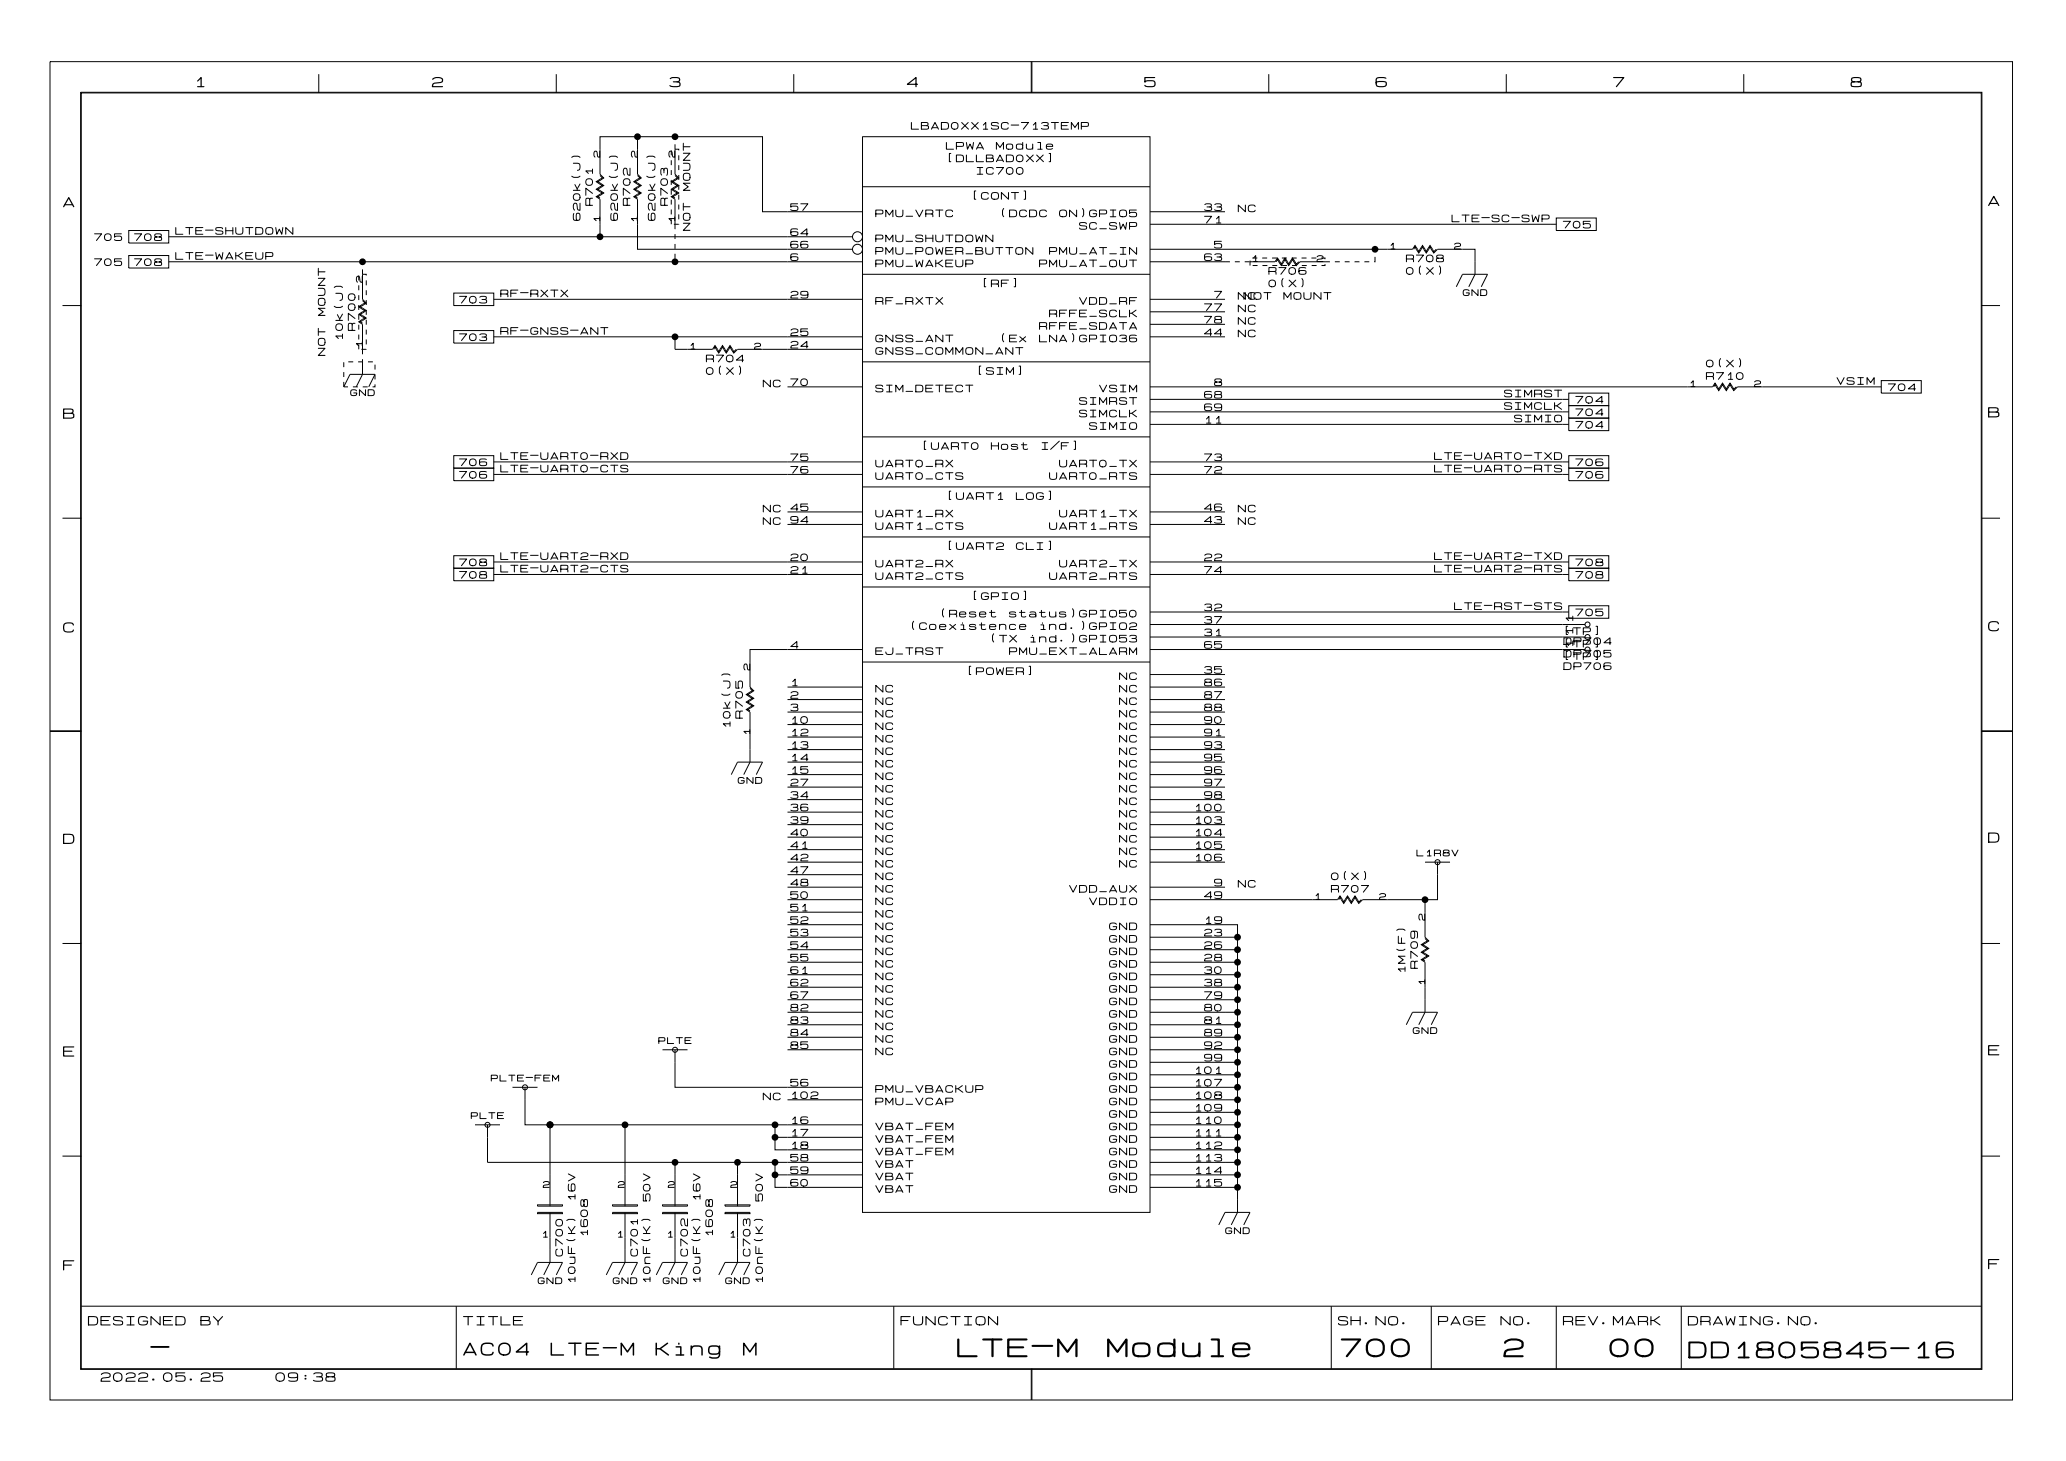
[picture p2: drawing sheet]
<svg xmlns="http://www.w3.org/2000/svg" width="420mm" height="297mm" viewBox="0 0 420 297" stroke-linecap="round" stroke-linejoin="round" font-family="sans-serif">
<g fill="none" stroke="#000" stroke-width=".2">
<path d="M10.2 12.5h398.7v271.8h-398.7zM16.4 18.7h386.3v259.4h-386.3zM16.5 18.9h386.1v259.1h-386.1zM64.8 15.1v3.8M113 15.1v3.8M161.3 15.1v3.8M209.5 12.5v6.4M209.7 12.5v6.4M257.8 15.1v3.8M306.1 15.1v3.8M354.3 15.1v3.8M121.9 35.6l.5 .5-1.2 .8 1.2 .8-1.2 .7 1.2 .8-1.2 .8 .7 .5v7.6"/>
<path d="M129.5 27.8v7.6l.8 .7-1.3 .8 1.3 .8-1.3 .7 1.3 .8-1.3 .8 .5 .2M129.5 35.6l.5 .5-1.2 .8 1.2 .8-1.2 .7 1.2 .8-1.2 .8 .7 .5v10.1h43.7M136.4 30.5v1M136.4 32.5v1M136.4 34.5v1M136.4 36.5v1M136.4 38.5v1M137.2 30.3h.7v.2M137.2 29.3v6.1l.7 .7-1.2 .8 1.2 .8-1.2 .7 1.2 .8-1.2 .8 .5 .2M137.2 27.8v.5M137.2 35.6l.5 .5-1.3 .8 1.3 .8-1.3 .7 1.3 .8-1.3 .8 .8 .5v6M137.9 31.5v1"/>
<path d="M137.9 33.5v1M137.9 35.5v1M137.9 37.5v1M137.9 39.5v1M175.3 27.8h58.4v218.4h-58.4zM175.3 37.9h58.4M26.2 46.8h8.1v2.6h-8.1zM26.2 51.9h8.1v2.5h-8.1zM72.9 55.9v1M72.9 57.9v1M72.9 59.9v1M73.7 55.7h.7v.2"/>
<path d="M73.7 54.7v6.1l.7 .7-1.2 .8 1.2 .8-1.2 .7 1.2 .8-1.2 .8 .5 .2M73.7 53.2v.5M74.4 56.9v1M74.4 58.9v1M92.2 59.5h8.1v2.6h-8.1zM121.9 40.2l-.5-.2 1.3-.8-1.3-.8 1.3-.7-1.3-.8 1.3-.8-.8-.7v-7.6h33v15.2h20.4M136.4 40.5v1M136.4 42.5v1M136.4 44.5v1M137.2 47.5v1M137.2 49.5v1M137.2 51.5v1"/>
<path d="M137.9 45.5h-1M137.9 41.5v1M137.9 43.5v1M173.2 48.1h-138.9M175.3 55.7h58.4M175.3 53.2h-141M233.7 43h15.2M249.9 53.2h-16.2M250.9 53.2h1M252.9 53.2h1M254 53.2h5.1l.5-.8 .8 1.3 .7-1.3 .8 1.3 .7-1.3 .8 1.3 .5-.5M254 52.9v1"/>
<path d="M254.5 52.4h1M254.5 53.9h1M256.5 52.4h1M256.5 53.9h1M258.5 52.4h1M258.5 53.9h1M259.3 53.2l.3-.5 .8 1.2 .7-1.2 .8 1.2 .7-1.2 .8 1.2 .8-.7h6M260.5 52.4h1M260.5 53.9h1M262.5 52.4h1M262.5 53.9h1M264.5 52.4h1"/>
<path d="M264.5 53.9h1M266.5 52.4h1M266.5 53.9h1M268.5 52.4h.7v.2M269.2 53.6v.3h-.7M271.2 53.2h1M273.2 53.2h1M275.2 53.2h1M277.2 53.2h1M279.4 50.6v.6M279.4 52.2v1h-.2M287.3 50.6l.2-.5 .8 1.3 .8-1.3 .7 1.3 .8-1.3 .7 1.3 .8-.8h7.6v5.1l-1.3 2.5"/>
<path d="M291.8 50.6l-.5 .5-.7-1.2-.8 1.2-.7-1.2-.8 1.2-.8-1.2-.5 .7h-53.3M295.9 58.2l1.3-2.5h5.1l-1.3 2.5M316.2 44.3h8.2v2.5h-8.2zM316.2 45.5h-82.5M12.7 62.1h3.8M69.8 78.6l1.3-2.6h5.1l-1.3 2.6M69.9 73.6v1M69.9 75.6v1M69.9 77.6v1M69.9 78.6h.8M70.8 73.5h1M71.7 78.6h1"/>
<path d="M72.8 73.5h1M72.9 61.9v1M72.9 63.9v1M72.9 65.9v1M72.9 67.9v1M72.9 69.9v1M73.7 72.9v3.1l-1.3 2.6M73.7 61l.5 .5-1.3 .8 1.3 .8-1.3 .7 1.3 .8-1.3 .8 .8 .5v6M73.7 78.6h1M74.4 70.9h-1M74.4 60.9v1M74.4 62.9v1"/>
<path d="M74.4 64.9v1M74.4 66.9v1M74.4 68.9v1M74.8 73.5h1M76.2 78.1v.5h-.5M76.2 74.1v1M76.2 76.1v1M92.2 67.1h8.1v2.6h-8.1zM137.2 68.4v2.5h7.6l.5-.7 .8 1.2 .7-1.2 .8 1.2 .7-1.2 .8 1.2 .5-.5M160 78.6h15.3M175.3 70.9h-25.4l-.8 .8-.8-1.3-.7 1.3-.8-1.3-.7 1.3-.8-1.3-.3 .5M175.3 68.4h-75"/>
<path d="M175.3 60.8h-75M175.3 73.5h58.4M233.7 60.8h15.2M233.7 68.4h15.2M233.7 65.9h15.2M233.7 63.3h15.2M318.8 79.8h8.1v2.6h-8.1zM348.2 78.6l.3-.5 .7 1.2 .8-1.2 .8 1.2 .7-1.2 .8 1.2 .8-.7h29.2M352.8 78.6l-.5 .5-.8-1.3-.7 1.3-.8-1.3-.8 1.3-.7-1.3-.5 .8h-114.3M382.3 77.3h8.1v2.5h-8.1zM402.6 62.1h3.8M92.2 92.5h8.1v2.6h-8.1z"/>
<path d="M92.2 95.1h8.1v2.5h-8.1zM175.3 98.9h58.4M175.3 88.7h58.4M175.3 93.8h-75M175.3 96.3h-75M233.7 93.8h85.1M233.7 96.3h85.1M318.8 84.9h8.1v2.6h-8.1zM318.8 82.4h8.1v2.5h-8.1zM318.8 81.1h-85.1M318.8 86.2h-85.1M318.8 83.6h-85.1"/>
<path d="M318.8 92.5h8.1v2.6h-8.1zM318.8 95.1h8.1v2.5h-8.1zM12.7 105.2h3.8M92.2 112.9h8.1v2.5h-8.1zM92.2 115.4h8.1v2.5h-8.1zM100.3 116.7h75M100.3 114.1h75M160 106.5h15.3M160 104h15.3M175.3 119.2h58.4M175.3 109h58.4M233.7 116.7h85.1"/>
<path d="M233.7 114.1h85.1M233.7 106.5h15.2M233.7 104h15.2M318.8 115.4h8.1v2.5h-8.1zM318.8 112.9h8.1v2.5h-8.1zM402.6 105.2h3.8M152.4 139.8l.5 .5-1.3 .7 1.3 .8-1.3 .8 1.3 .7-1.3 .8 .8 .5v10.2l-1.3 2.5M160 139.5h15.3M175.3 134.4h58.4M175.3 131.9h-22.9v7.6l.8 .8-1.3 .7 1.3 .8-1.3 .8 1.3 .7-1.3 .8 .5 .2M233.7 126.8h88.4M233.7 129.4h88.4"/>
<path d="M233.7 131.9h88.4M233.7 139.5h15.2M233.7 137h15.2M318.8 123h8.1v2.6h-8.1zM318.8 124.3h-85.1M10.2 148.4h6.3M10.2 148.5h6.3M148.6 157.3l1.3-2.5h5l-1.2 2.5M160 154.8h15.3M160 142.1h15.3M160 144.6h15.3M160 147.1h15.3"/>
<path d="M160 149.7h15.3M160 152.2h15.3M160 157.3h15.3M160 159.8h15.3M233.7 154.8h15.2M233.7 142.1h15.2M233.7 144.6h15.2M233.7 147.1h15.2M233.7 149.7h15.2M233.7 152.2h15.2M233.7 157.3h15.2M233.7 159.8h15.2"/>
<path d="M402.6 148.4h6.3M402.6 148.5h6.3M160 175.1h15.3M160 162.4h15.3M160 177.6h15.3M160 170h15.3M160 167.5h15.3M160 172.5h15.3M160 164.9h15.3M233.7 175.1h15.2M233.7 162.4h15.2M233.7 170h15.2"/>
<path d="M233.7 167.5h15.2M233.7 172.5h15.2M233.7 164.9h15.2M289.6 175.1h5M292.1 175.1v7.6h-15.2l-.8 .8-.8-1.3-.7 1.3-.8-1.3-.7 1.3-.8-1.3-.3 .5M12.7 191.6h3.8M160 182.7h15.3M160 190.3h15.3M160 195.4h15.3M160 180.2h15.3M160 192.9h15.3M160 197.9h15.3"/>
<path d="M160 187.8h15.3M160 185.2h15.3M233.7 187.8h17.8v58.4l-1.3 2.5M233.7 190.3h17.8M233.7 195.4h17.8M233.7 180.2h15.2M233.7 192.9h17.8M233.7 197.9h17.8M276.6 182.7l-.5 .5-.8-1.3-.7 1.3-.8-1.3-.7 1.3-.8-1.3-.5 .8h-38.1M289.6 190.6l.5 .5-1.3 .7 1.3 .8-1.3 .8 1.3 .7-1.3 .8 .8 .5v10.2l-1.3 2.5M289.6 182.7v7.6l.7 .8-1.2 .7 1.2 .8-1.2 .8 1.2 .7-1.2 .8 .5 .2M402.6 191.6h3.8"/>
<path d="M134.6 213.2h5.1M137.2 213.2v7.6h38.1M160 213.2h15.3M160 205.6h15.3M160 203h15.3M160 200.5h15.3M160 208.1h15.3M160 210.6h15.3M233.7 213.2h17.8M233.7 205.6h17.8M233.7 203h17.8M233.7 200.5h17.8"/>
<path d="M233.7 218.3h17.8M233.7 208.1h17.8M233.7 210.6h17.8M251.5 215.7h-17.8M285.7 208.1l1.3-2.5h5.1l-1.3 2.5M12.7 234.8h3.8M96.5 228.4h5.1M99.1 228.4v7.6h38.1M104.1 220.8h5.1M106.7 220.8v7.6h5.1M111.8 228.4h63.5M111.8 228.4v16.5"/>
<path d="M127 228.4v16.5M157.5 228.4v2.6M157.5 236v2.6M157.5 238.6v2.5h17.8M157.5 231v2.5h17.8M157.5 238.6h17.8M157.5 231h17.8M160 223.3h15.3M175.3 236h-25.4M233.7 228.4h17.8M233.7 220.8h17.8M233.7 223.3h17.8"/>
<path d="M233.7 238.6h17.8M233.7 233.5h17.8M233.7 236h17.8M251.5 231h-17.8M251.5 225.9h-17.8M402.6 234.8h3.8M108 258.9l1.2-2.5h5.1l-1.3 2.5M109.2 246.2h5.1v.3h-5.1zM109.2 244.7h5.1v.2h-5.1zM111.8 246.2v10.2l-1.3 2.5M123.2 258.9l1.3-2.5h5l-1.2 2.5M124.5 246.2h5v.3h-5z"/>
<path d="M124.5 244.7h5v.2h-5zM127 246.2v10.2l-1.3 2.5M133.3 258.9l1.3-2.5h5.1l-1.3 2.5M134.6 246.2h5.1v.3h-5.1zM134.6 244.7h5.1v.2h-5.1zM137.2 244.9v-8.9h12.7v8.9M137.2 246.2v10.2l-1.3 2.5M146.1 258.9l1.2-2.5h5.1l-1.3 2.5M147.3 246.2h5.1v.3h-5.1zM147.3 244.7h5.1v.2h-5.1zM149.9 246.2v10.2l-1.3 2.5M233.7 241.1h17.8"/>
<path d="M247.6 248.7l1.3-2.5h5.1l-1.3 2.5M16.5 265.3h386.1M92.7 265.3v12.7M181.6 265.3v12.7M209.5 278v6.3M209.7 278v6.3M270.5 265.3v12.7M290.8 265.3v12.7M316.2 265.3v12.7M341.6 265.3v12.7"/>
<circle cx="174.2" cy="48.1" r="1.02"/>
<circle cx="174.2" cy="50.6" r="1.02"/>
<circle cx="322.6" cy="126.8" r=".51"/>
<circle cx="322.6" cy="131.9" r=".51"/>
<circle cx="322.6" cy="129.4" r=".51"/>
<circle cx="292.1" cy="175.1" r=".51"/>
<circle cx="137.2" cy="213.2" r=".51"/>
<circle cx="99.1" cy="228.4" r=".51"/>
<circle cx="106.7" cy="220.8" r=".51"/>
</g>
<g fill="#000">
<circle cx="129.5" cy="27.8" r=".7"/>
<circle cx="137.2" cy="27.8" r=".7"/>
<circle cx="73.7" cy="53.2" r=".7"/>
<circle cx="121.9" cy="48.1" r=".7"/>
<circle cx="137.2" cy="53.2" r=".7"/>
<circle cx="279.4" cy="50.6" r=".7"/>
<circle cx="137.2" cy="68.4" r=".7"/>
<circle cx="251.5" cy="197.9" r=".7"/>
<circle cx="251.5" cy="192.9" r=".7"/>
<circle cx="251.5" cy="195.4" r=".7"/>
<circle cx="251.5" cy="190.3" r=".7"/>
<circle cx="289.6" cy="182.7" r=".7"/>
<circle cx="251.5" cy="210.6" r=".7"/>
<circle cx="251.5" cy="218.3" r=".7"/>
<circle cx="251.5" cy="203" r=".7"/>
<circle cx="251.5" cy="215.7" r=".7"/>
<circle cx="251.5" cy="208.1" r=".7"/>
<circle cx="251.5" cy="200.5" r=".7"/>
<circle cx="251.5" cy="213.2" r=".7"/>
<circle cx="251.5" cy="205.6" r=".7"/>
<circle cx="111.8" cy="228.4" r=".7"/>
<circle cx="127" cy="228.4" r=".7"/>
<circle cx="137.2" cy="236" r=".7"/>
<circle cx="149.9" cy="236" r=".7"/>
<circle cx="157.5" cy="231" r=".7"/>
<circle cx="157.5" cy="228.4" r=".7"/>
<circle cx="157.5" cy="236" r=".7"/>
<circle cx="157.5" cy="238.6" r=".7"/>
<circle cx="251.5" cy="228.4" r=".7"/>
<circle cx="251.5" cy="231" r=".7"/>
<circle cx="251.5" cy="238.6" r=".7"/>
<circle cx="251.5" cy="220.8" r=".7"/>
<circle cx="251.5" cy="225.9" r=".7"/>
<circle cx="251.5" cy="223.3" r=".7"/>
<circle cx="251.5" cy="236" r=".7"/>
<circle cx="251.5" cy="233.5" r=".7"/>
<circle cx="251.5" cy="241.1" r=".7"/>
</g>
<g font-size="5.1">
<text x="194.3" y="276.3">LTE-M</text>
<text x="224.8" y="276.3">Module</text>
<text x="272.3" y="276.3">700</text>
<text x="305.3" y="276.3">2</text>
<text x="326.9" y="276.3">00</text>
</g>
<g font-size="4.6">
<text x="30.5" y="276.2">-</text>
<text x="342.9" y="276.5">DD1805845-16</text>
</g>
<g font-size="3.6">
<text x="94" y="275.8">AC04</text>
<text x="111.8" y="275.8">LTE-M</text>
<text x="133.1" y="275.8">King</text>
<text x="150.8" y="275.8">M</text>
</g>
<g font-size="2.8">
<text x="39.4" y="18.1">1</text>
<text x="87.6" y="18.1">2</text>
<text x="135.9" y="18.1">3</text>
<text x="184.1" y="18.1">4</text>
<text x="232.4" y="18.1">5</text>
<text x="279.4" y="18.1">6</text>
<text x="327.7" y="18.1">7</text>
<text x="375.9" y="18.1">8</text>
<text x="12.7" y="42.5">A</text>
<text x="403.9" y="42.2">A</text>
<text x="12.7" y="85.4">B</text>
<text x="403.9" y="85.1">B</text>
<text x="12.7" y="128.8">C</text>
<text x="403.9" y="128.6">C</text>
<text x="12.7" y="171.7">D</text>
<text x="403.9" y="171.5">D</text>
<text x="12.7" y="214.9">E</text>
<text x="403.9" y="214.7">E</text>
<text x="12.7" y="258.4">F</text>
<text x="403.9" y="258.1">F</text>
</g>
<g font-size="2.5">
<text x="17.8" y="269.5">DESIGNED</text>
<text x="40.6" y="269.5">BY</text>
<text x="94" y="269.5">TITLE</text>
<text x="182.9" y="269.5">FUNCTION</text>
<text x="271.8" y="269.5">SH.NO.</text>
<text x="292.1" y="269.5">PAGE</text>
<text x="304.8" y="269.5">NO.</text>
<text x="317.5" y="269.5">REV.MARK</text>
<text x="342.9" y="269.5">DRAWING.NO.</text>
<text x="20.3" y="280.9">2022.05.25</text>
<text x="55.9" y="280.9">09:38</text>
</g>
<g font-size="2">
<text x="185" y="26.6">LBAD0XX1SC-713TEMP</text>
<text x="192.2" y="30.7">LPWA</text>
<text x="192.2" y="33.2">[DLLBAD0XX]</text>
<text x="198.2" y="35.7">IC700</text>
<text x="202.3" y="30.7">Module</text>
<text x="120.7" y="41.9" transform="rotate(-90 120.7 41.9)">R701</text>
<text x="128.4" y="41.9" transform="rotate(-90 128.4 41.9)">R702</text>
<text x="136" y="41.9" transform="rotate(-90 136 41.9)">R703</text>
<text x="140.6" y="38.8" transform="rotate(-90 140.6 38.8)">MOUNT</text>
<text x="197.2" y="40.8">[CONT]</text>
<text x="35.6" y="47.9">LTE-SHUTDOWN</text>
<text x="118.2" y="44.9" transform="rotate(-90 118.2 44.9)">620k(J)</text>
<text x="125.8" y="44.9" transform="rotate(-90 125.8 44.9)">620k(J)</text>
<text x="133.4" y="44.9" transform="rotate(-90 133.4 44.9)">620k(J)</text>
<text x="140.6" y="46.9" transform="rotate(-90 140.6 46.9)">NOT</text>
<text x="160.5" y="43.1">57</text>
<text x="177.8" y="44.4">PMU_VRTC</text>
<text x="202.9" y="44.4">(DCDC</text>
<text x="215.1" y="44.4">ON)GPIO5</text>
<text x="219.2" y="46.9">SC_SWP</text>
<text x="244.6" y="43.1">33</text>
<text x="244.6" y="45.6">71</text>
<text x="251.5" y="43.4">NC</text>
<text x="294.9" y="45.4">LTE-SC-SWP</text>
<text x="317.5" y="46.7">705</text>
<text x="19" y="49.2">705</text>
<text x="27.2" y="49.2">708</text>
<text x="35.6" y="53">LTE-WAKEUP</text>
<text x="160.5" y="53.3">6</text>
<text x="160.5" y="48.2">64</text>
<text x="160.5" y="50.7">66</text>
<text x="177.8" y="49.4">PMU_SHUTDOWN</text>
<text x="177.8" y="52">PMU_POWER_BUTTON</text>
<text x="213.1" y="52">PMU_AT_IN</text>
<text x="244.6" y="53.3">63</text>
<text x="246.6" y="50.7">5</text>
<text x="285.6" y="53.5">R708</text>
<text x="19" y="54.3">705</text>
<text x="27.2" y="54.3">708</text>
<text x="177.8" y="54.5">PMU_WAKEUP</text>
<text x="199.3" y="58.6">[RF]</text>
<text x="211.1" y="54.5">PMU_AT_OUT</text>
<text x="257.7" y="56.1">R706</text>
<text x="257.7" y="58.6">0(X)</text>
<text x="285.6" y="56.1">0(X)</text>
<text x="66.4" y="64.2" transform="rotate(-90 66.4 64.2)">MOUNT</text>
<text x="93.2" y="61.9">703</text>
<text x="101.6" y="60.6">RF-RXTX</text>
<text x="160.5" y="60.9">29</text>
<text x="177.8" y="62.1">RF_RXTX</text>
<text x="213.1" y="64.7">RFFE_SCLK</text>
<text x="219.2" y="62.1">VDD_RF</text>
<text x="244.6" y="63.4">77</text>
<text x="244.6" y="66">78</text>
<text x="246.6" y="60.9">7</text>
<text x="251.5" y="61.1">NC</text>
<text x="251.5" y="63.7">NC</text>
<text x="252.6" y="61.1">NOT</text>
<text x="260.7" y="61.1">MOUNT</text>
<text x="69.9" y="69.3" transform="rotate(-90 69.9 69.3)">10k(J)</text>
<text x="72.5" y="67.3" transform="rotate(-90 72.5 67.3)">R700</text>
<text x="93.2" y="69.5">703</text>
<text x="101.6" y="68.2">RF-GNSS-ANT</text>
<text x="160.5" y="68.5">25</text>
<text x="160.5" y="71">24</text>
<text x="177.8" y="69.8">GNSS_ANT</text>
<text x="202.9" y="69.8">(Ex</text>
<text x="211.1" y="69.8">LNA)GPIO36</text>
<text x="211.1" y="67.2">RFFE_SDATA</text>
<text x="244.6" y="68.5">44</text>
<text x="251.5" y="66.2">NC</text>
<text x="251.5" y="68.8">NC</text>
<text x="66.4" y="72.3" transform="rotate(-90 66.4 72.3)">NOT</text>
<text x="143.4" y="73.8">R704</text>
<text x="143.4" y="76.4">0(X)</text>
<text x="177.8" y="72.3">GNSS_COMMON_ANT</text>
<text x="198.2" y="76.4">[SIM]</text>
<text x="346.6" y="77.4">R710</text>
<text x="346.6" y="74.8">0(X)</text>
<text x="154.9" y="78.9">NC</text>
<text x="160.5" y="78.7">70</text>
<text x="177.8" y="79.9">SIM_DETECT</text>
<text x="219.2" y="82.5">SIMRST</text>
<text x="223.3" y="79.9">VSIM</text>
<text x="244.6" y="81.2">68</text>
<text x="244.6" y="83.7">69</text>
<text x="246.6" y="78.7">8</text>
<text x="305.6" y="80.9">SIMRST</text>
<text x="305.6" y="83.5">SIMCLK</text>
<text x="320" y="82.2">704</text>
<text x="373.1" y="78.4">VSIM</text>
<text x="383.5" y="79.7">704</text>
<text x="219.2" y="85">SIMCLK</text>
<text x="221.2" y="87.5">SIMIO</text>
<text x="244.6" y="86.3">11</text>
<text x="307.6" y="86">SIMIO</text>
<text x="320" y="87.3">704</text>
<text x="320" y="84.8">704</text>
<text x="93.2" y="94.9">706</text>
<text x="101.6" y="93.6">LTE-UART0-RXD</text>
<text x="160.5" y="93.9">75</text>
<text x="177.8" y="95.2">UART0_RX</text>
<text x="187.1" y="91.6">[UART0</text>
<text x="201.3" y="91.6">Host</text>
<text x="211.4" y="91.6">I/F]</text>
<text x="215.1" y="95.2">UART0_TX</text>
<text x="244.6" y="93.9">73</text>
<text x="291.3" y="93.6">LTE-UART0-TXD</text>
<text x="320" y="94.9">706</text>
<text x="93.2" y="97.5">706</text>
<text x="101.6" y="96.2">LTE-UART0-CTS</text>
<text x="160.5" y="96.4">76</text>
<text x="177.8" y="97.7">UART0_CTS</text>
<text x="192.2" y="101.8">[UART1</text>
<text x="206.4" y="101.8">LOG]</text>
<text x="213.1" y="97.7">UART0_RTS</text>
<text x="244.6" y="96.4">72</text>
<text x="291.3" y="96.2">LTE-UART0-RTS</text>
<text x="320" y="97.5">706</text>
<text x="154.9" y="104.3">NC</text>
<text x="154.9" y="106.9">NC</text>
<text x="160.5" y="104.1">45</text>
<text x="160.5" y="106.6">94</text>
<text x="177.8" y="105.3">UART1_RX</text>
<text x="177.8" y="107.9">UART1_CTS</text>
<text x="213.1" y="107.9">UART1_RTS</text>
<text x="215.1" y="105.3">UART1_TX</text>
<text x="244.6" y="104.1">46</text>
<text x="244.6" y="106.6">43</text>
<text x="251.5" y="104.3">NC</text>
<text x="251.5" y="106.9">NC</text>
<text x="101.6" y="114">LTE-UART2-RXD</text>
<text x="192.2" y="111.9">[UART2</text>
<text x="206.4" y="111.9">CLI]</text>
<text x="291.3" y="114">LTE-UART2-TXD</text>
<text x="93.2" y="115.2">708</text>
<text x="93.2" y="117.8">708</text>
<text x="101.6" y="116.5">LTE-UART2-CTS</text>
<text x="160.5" y="114.2">20</text>
<text x="160.5" y="116.8">21</text>
<text x="177.8" y="118">UART2_CTS</text>
<text x="177.8" y="115.5">UART2_RX</text>
<text x="213.1" y="118">UART2_RTS</text>
<text x="215.1" y="115.5">UART2_TX</text>
<text x="244.6" y="114.2">22</text>
<text x="244.6" y="116.8">74</text>
<text x="291.3" y="116.5">LTE-UART2-RTS</text>
<text x="320" y="117.8">708</text>
<text x="320" y="115.2">708</text>
<text x="190.8" y="125.6">(Reset</text>
<text x="197.2" y="122.1">[GPIO]</text>
<text x="205" y="125.6">status)GPIO50</text>
<text x="244.6" y="124.4">32</text>
<text x="295.4" y="124.1">LTE-RST-STS</text>
<text x="320" y="125.4">705</text>
<text x="160.5" y="132">4</text>
<text x="184.7" y="128.2">(Coexistence</text>
<text x="200.9" y="130.7">(TX</text>
<text x="209" y="130.7">ind.)GPIO53</text>
<text x="211.1" y="128.2">ind.)GPIO2</text>
<text x="244.6" y="126.9">37</text>
<text x="244.6" y="129.5">31</text>
<text x="244.6" y="132">65</text>
<text x="317.5" y="129.2">[TP]</text>
<text x="317.5" y="131.7">[TP]</text>
<text x="317.6" y="131.2">DP704</text>
<text x="319.9" y="131.6" transform="rotate(-90 319.9 131.6)">1</text>
<text x="319.9" y="129.1" transform="rotate(-90 319.9 129.1)">1</text>
<text x="319.9" y="126.6" transform="rotate(-90 319.9 126.6)">1</text>
<text x="177.8" y="133.3">EJ_TRST</text>
<text x="196.2" y="137.3">[POWER]</text>
<text x="205" y="133.3">PMU_EXT_ALARM</text>
<text x="244.6" y="137.1">35</text>
<text x="317.5" y="134.3">[TP]</text>
<text x="317.6" y="133.8">DP705</text>
<text x="317.6" y="136.3">DP706</text>
<text x="160.5" y="139.6">1</text>
<text x="160.5" y="142.2">2</text>
<text x="177.8" y="140.9">NC</text>
<text x="177.8" y="143.4">NC</text>
<text x="227.3" y="143.4">NC</text>
<text x="227.3" y="140.9">NC</text>
<text x="227.3" y="138.3">NC</text>
<text x="244.6" y="139.6">86</text>
<text x="244.6" y="142.2">87</text>
<text x="148.7" y="148" transform="rotate(-90 148.7 148)">10k(J)</text>
<text x="151.2" y="146" transform="rotate(-90 151.2 146)">R705</text>
<text x="160.5" y="144.7">3</text>
<text x="160.5" y="147.2">10</text>
<text x="160.5" y="149.8">12</text>
<text x="177.8" y="146">NC</text>
<text x="177.8" y="148.5">NC</text>
<text x="227.3" y="146">NC</text>
<text x="227.3" y="148.5">NC</text>
<text x="244.6" y="144.7">88</text>
<text x="244.6" y="147.2">90</text>
<text x="244.6" y="149.8">91</text>
<text x="160.5" y="152.3">13</text>
<text x="160.5" y="154.9">14</text>
<text x="177.8" y="151">NC</text>
<text x="177.8" y="153.6">NC</text>
<text x="227.3" y="151">NC</text>
<text x="227.3" y="153.6">NC</text>
<text x="244.6" y="152.3">93</text>
<text x="244.6" y="154.9">95</text>
<text x="160.5" y="157.4">15</text>
<text x="160.5" y="159.9">27</text>
<text x="177.8" y="156.1">NC</text>
<text x="177.8" y="158.7">NC</text>
<text x="177.8" y="161.2">NC</text>
<text x="227.3" y="158.7">NC</text>
<text x="227.3" y="156.1">NC</text>
<text x="227.3" y="161.2">NC</text>
<text x="244.6" y="157.4">96</text>
<text x="244.6" y="159.9">97</text>
<text x="160.5" y="162.5">34</text>
<text x="160.5" y="165">36</text>
<text x="160.5" y="167.6">39</text>
<text x="177.8" y="163.7">NC</text>
<text x="177.8" y="166.3">NC</text>
<text x="227.3" y="163.7">NC</text>
<text x="227.3" y="166.3">NC</text>
<text x="242.6" y="165">100</text>
<text x="242.6" y="167.6">103</text>
<text x="244.6" y="162.5">98</text>
<text x="160.5" y="170.1">40</text>
<text x="160.5" y="172.6">41</text>
<text x="177.8" y="171.4">NC</text>
<text x="177.8" y="168.8">NC</text>
<text x="177.8" y="173.9">NC</text>
<text x="227.3" y="171.4">NC</text>
<text x="227.3" y="168.8">NC</text>
<text x="227.3" y="173.9">NC</text>
<text x="242.6" y="170.1">104</text>
<text x="242.6" y="172.6">105</text>
<text x="160.5" y="175.2">42</text>
<text x="160.5" y="177.7">47</text>
<text x="177.8" y="179">NC</text>
<text x="177.8" y="176.4">NC</text>
<text x="227.3" y="176.4">NC</text>
<text x="242.6" y="175.2">106</text>
<text x="270.4" y="179">0(X)</text>
<text x="160.5" y="180.3">48</text>
<text x="160.5" y="182.8">50</text>
<text x="160.5" y="185.3">51</text>
<text x="177.8" y="184.1">NC</text>
<text x="177.8" y="181.5">NC</text>
<text x="217.2" y="181.5">VDD_AUX</text>
<text x="221.2" y="184.1">VDDIO</text>
<text x="244.6" y="182.8">49</text>
<text x="246.6" y="180.3">9</text>
<text x="251.5" y="180.5">NC</text>
<text x="270.4" y="181.5">R707</text>
<text x="160.5" y="187.9">52</text>
<text x="160.5" y="190.4">53</text>
<text x="177.8" y="186.6">NC</text>
<text x="177.8" y="189.1">NC</text>
<text x="177.8" y="191.7">NC</text>
<text x="225.3" y="191.7">GND</text>
<text x="225.3" y="189.1">GND</text>
<text x="244.6" y="187.9">19</text>
<text x="244.6" y="190.4">23</text>
<text x="160.5" y="193">54</text>
<text x="160.5" y="195.5">55</text>
<text x="177.8" y="196.8">NC</text>
<text x="177.8" y="194.2">NC</text>
<text x="225.3" y="196.8">GND</text>
<text x="225.3" y="194.2">GND</text>
<text x="244.6" y="193">26</text>
<text x="244.6" y="195.5">28</text>
<text x="285.8" y="197.8" transform="rotate(-90 285.8 197.8)">1M(F)</text>
<text x="288.4" y="196.8" transform="rotate(-90 288.4 196.8)">R709</text>
<text x="160.5" y="198">61</text>
<text x="160.5" y="200.6">62</text>
<text x="160.5" y="203.1">67</text>
<text x="177.8" y="201.8">NC</text>
<text x="177.8" y="199.3">NC</text>
<text x="225.3" y="199.3">GND</text>
<text x="225.3" y="201.8">GND</text>
<text x="244.6" y="198">30</text>
<text x="244.6" y="200.6">38</text>
<text x="244.6" y="203.1">79</text>
<text x="160.5" y="205.7">82</text>
<text x="160.5" y="208.2">83</text>
<text x="177.8" y="204.4">NC</text>
<text x="177.8" y="209.5">NC</text>
<text x="177.8" y="206.9">NC</text>
<text x="225.3" y="206.9">GND</text>
<text x="225.3" y="209.5">GND</text>
<text x="225.3" y="204.4">GND</text>
<text x="244.6" y="205.7">80</text>
<text x="244.6" y="208.2">81</text>
<text x="160.5" y="210.7">84</text>
<text x="160.5" y="213.3">85</text>
<text x="177.8" y="212">NC</text>
<text x="177.8" y="214.5">NC</text>
<text x="225.3" y="214.5">GND</text>
<text x="225.3" y="212">GND</text>
<text x="244.6" y="210.7">89</text>
<text x="244.6" y="213.3">92</text>
<text x="244.6" y="215.8">99</text>
<text x="160.5" y="220.9">56</text>
<text x="225.3" y="217.1">GND</text>
<text x="225.3" y="219.6">GND</text>
<text x="242.6" y="218.4">101</text>
<text x="242.6" y="220.9">107</text>
<text x="154.9" y="223.7">NC</text>
<text x="160.5" y="223.4">102</text>
<text x="177.8" y="224.7">PMU_VCAP</text>
<text x="177.8" y="222.2">PMU_VBACKUP</text>
<text x="225.3" y="224.7">GND</text>
<text x="225.3" y="222.2">GND</text>
<text x="225.3" y="227.2">GND</text>
<text x="242.6" y="223.4">108</text>
<text x="242.6" y="226">109</text>
<text x="160.5" y="233.6">18</text>
<text x="160.5" y="231.1">17</text>
<text x="160.5" y="228.5">16</text>
<text x="177.8" y="229.8">VBAT_FEM</text>
<text x="177.8" y="232.3">VBAT_FEM</text>
<text x="225.3" y="229.8">GND</text>
<text x="225.3" y="232.3">GND</text>
<text x="242.6" y="228.5">110</text>
<text x="242.6" y="231.1">111</text>
<text x="242.6" y="233.6">112</text>
<text x="160.5" y="238.7">59</text>
<text x="160.5" y="236.1">58</text>
<text x="177.8" y="239.9">VBAT</text>
<text x="177.8" y="237.4">VBAT</text>
<text x="177.8" y="234.9">VBAT_FEM</text>
<text x="225.3" y="237.4">GND</text>
<text x="225.3" y="234.9">GND</text>
<text x="225.3" y="239.9">GND</text>
<text x="242.6" y="236.1">113</text>
<text x="242.6" y="238.7">114</text>
<text x="117.2" y="244" transform="rotate(-90 117.2 244)">16V</text>
<text x="132.4" y="244" transform="rotate(-90 132.4 244)">50V</text>
<text x="142.6" y="244" transform="rotate(-90 142.6 244)">16V</text>
<text x="155.3" y="244" transform="rotate(-90 155.3 244)">50V</text>
<text x="160.5" y="241.2">60</text>
<text x="177.8" y="242.5">VBAT</text>
<text x="225.3" y="242.5">GND</text>
<text x="242.6" y="241.2">115</text>
<text x="119.7" y="251.3" transform="rotate(-90 119.7 251.3)">1608</text>
<text x="145.1" y="251.3" transform="rotate(-90 145.1 251.3)">1608</text>
<text x="114.7" y="255.2" transform="rotate(-90 114.7 255.2)">C700</text>
<text x="129.9" y="255.2" transform="rotate(-90 129.9 255.2)">C701</text>
<text x="140.1" y="255.2" transform="rotate(-90 140.1 255.2)">C702</text>
<text x="152.8" y="255.2" transform="rotate(-90 152.8 255.2)">C703</text>
<text x="117.2" y="260.8" transform="rotate(-90 117.2 260.8)">10uF(K)</text>
<text x="132.4" y="260.8" transform="rotate(-90 132.4 260.8)">10nF(K)</text>
<text x="142.6" y="260.8" transform="rotate(-90 142.6 260.8)">10uF(K)</text>
<text x="155.3" y="260.8" transform="rotate(-90 155.3 260.8)">10nF(K)</text>
</g>
<g font-size="1.8">
<text x="122.2" y="32.1" transform="rotate(-90 122.2 32.1)">2</text>
<text x="129.8" y="32.1" transform="rotate(-90 129.8 32.1)">2</text>
<text x="137.4" y="32.1" transform="rotate(-90 137.4 32.1)">2</text>
<text x="122.2" y="45.3" transform="rotate(-90 122.2 45.3)">1</text>
<text x="129.8" y="45.3" transform="rotate(-90 129.8 45.3)">1</text>
<text x="137.4" y="45.3" transform="rotate(-90 137.4 45.3)">1</text>
<text x="254.3" y="53.4">1</text>
<text x="267.5" y="53.4">2</text>
<text x="282.2" y="50.9">1</text>
<text x="295.4" y="50.9">2</text>
<text x="73.9" y="57.5" transform="rotate(-90 73.9 57.5)">2</text>
<text x="297.2" y="60.3">GND</text>
<text x="73.9" y="70.7" transform="rotate(-90 73.9 70.7)">1</text>
<text x="140" y="71.2">1</text>
<text x="153.2" y="71.2">2</text>
<text x="71.1" y="80.6">GND</text>
<text x="343.2" y="78.8">1</text>
<text x="356.4" y="78.8">2</text>
<text x="152.7" y="136.2" transform="rotate(-90 152.7 136.2)">2</text>
<text x="152.7" y="149.4" transform="rotate(-90 152.7 149.4)">1</text>
<text x="149.9" y="159.4">GND</text>
<text x="287.8" y="174.1">L1R8V</text>
<text x="267" y="183">1</text>
<text x="280.2" y="183">2</text>
<text x="289.8" y="187" transform="rotate(-90 289.8 187)">2</text>
<text x="289.8" y="200.2" transform="rotate(-90 289.8 200.2)">1</text>
<text x="133.7" y="212.2">PLTE</text>
<text x="287" y="210.2">GND</text>
<text x="99.7" y="219.8">PLTE-FEM</text>
<text x="95.6" y="227.5">PLTE</text>
<text x="110.2" y="241.4">2</text>
<text x="125.5" y="241.4">2</text>
<text x="135.6" y="241.4">2</text>
<text x="148.3" y="241.4">2</text>
<text x="110" y="251.5">1</text>
<text x="125.2" y="251.5">1</text>
<text x="135.4" y="251.5">1</text>
<text x="148.1" y="251.5">1</text>
<text x="248.9" y="250.8">GND</text>
<text x="109.2" y="261">GND</text>
<text x="124.5" y="261">GND</text>
<text x="134.6" y="261">GND</text>
<text x="147.3" y="261">GND</text>
</g>
</svg>
